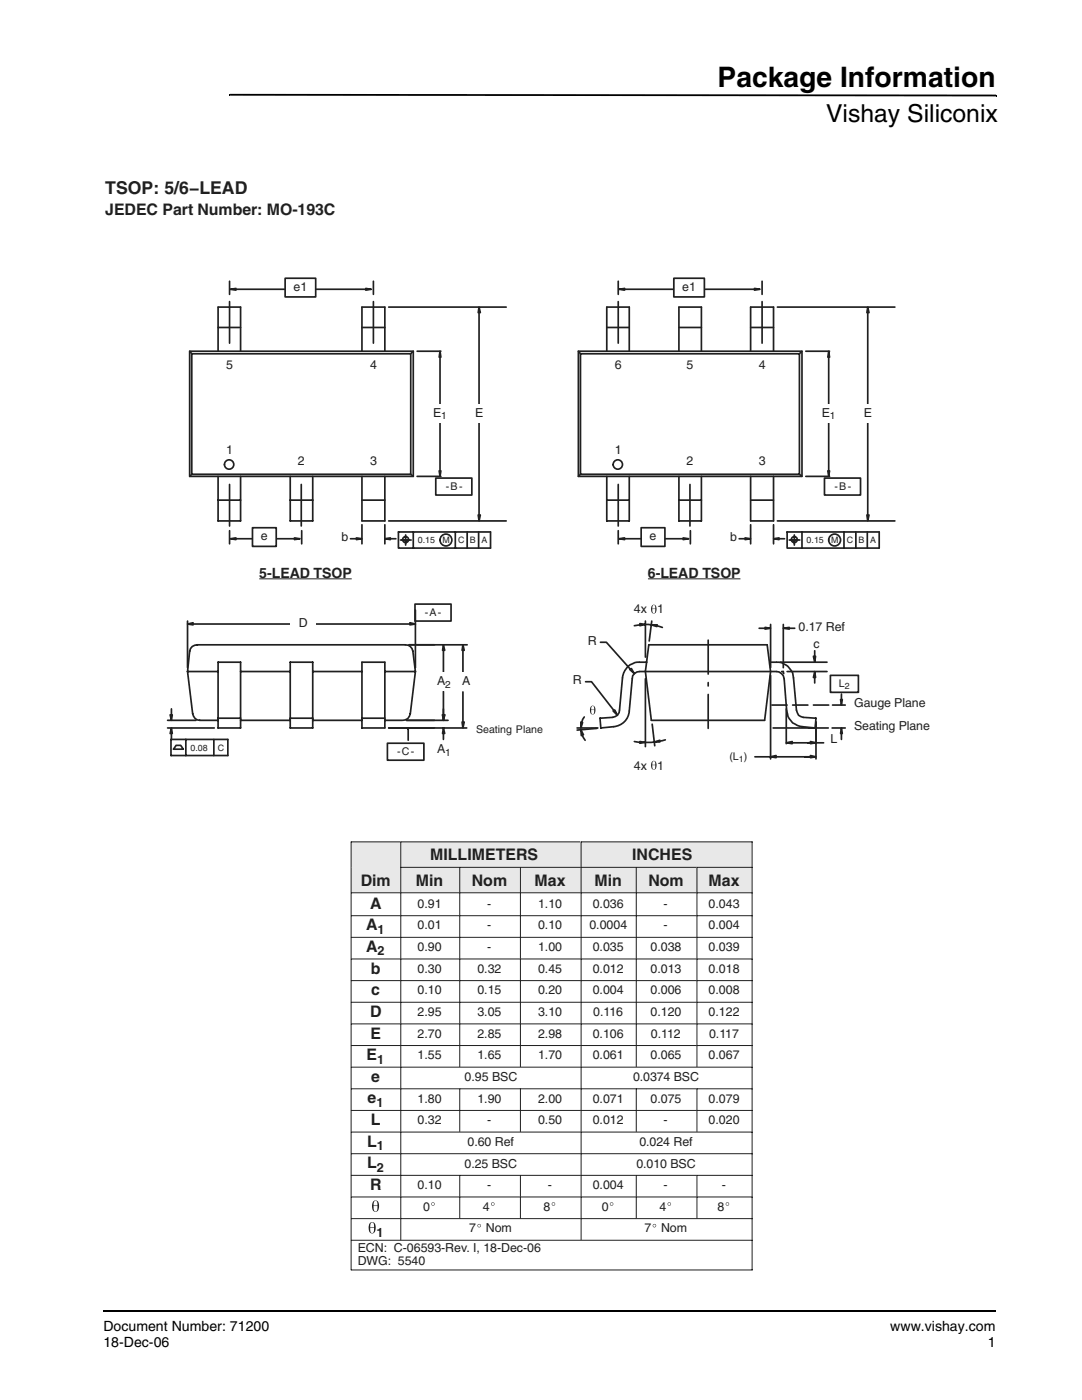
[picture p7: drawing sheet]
<svg xmlns="http://www.w3.org/2000/svg" width="216mm" height="279mm" viewBox="0 0 216 279" stroke-linecap="round" stroke-linejoin="round" font-family="sans-serif">
<path d="M45.7 18.7h.2v.4h-.2zM45.9 18.7l152.9 .2v.3l-152.9-.1zM198.8 18.9h.1v.3h-.1zM20.5 261.5h.1v.4h-.1z" fill="#000"/>
<path d="M20.6 261.7h178.2" fill="none" stroke="#000" stroke-width=".36"/>
<path d="M21 35.6h165.2v217.9h-165.2z" fill="#fff"/>
<path d="M83.2 70.1h4.8M87.8 71.3v9.7M83.2 95.1h4.8M87.8 84.2v9.8M46.6 107.5h12.3" fill="none" stroke="#231f20" stroke-width=".34"/>
<path d="M87.6 94h.4l-.2 1.1z" fill="#231f20"/>
<path d="M87.6 94h.4l-.2 1.1z" fill="none" stroke="#231f20" stroke-width=".34"/>
<path d="M87.8 70.1l.2 1.2h-.4z" fill="#231f20"/>
<path d="M77.6 61.3h23.4M87.8 70.1l.2 1.2h-.4zM95.6 62.4v19M95.6 83.7v19.1M77.6 104h23.4" fill="none" stroke="#231f20" stroke-width=".34"/>
<path d="M95.4 102.8h.4l-.2 1.2z" fill="#231f20"/>
<path d="M95.4 102.8h.4l-.2 1.2z" fill="none" stroke="#231f20" stroke-width=".34"/>
<path d="M95.6 61.3l.2 1.1h-.4z" fill="#231f20"/>
<path d="M37.8 70.1h44.7v25h-44.7zM38.3 70.6h43.7v24h-43.7zM95.6 61.3l.2 1.1h-.4zM37.4 123.9v9.4M38.5 124.5h20.5M61.3 124.5h20.5M72.2 132.2h4.6M82.9 123.9v9.4M126.2 135.5l-.6 6.4" fill="none" stroke="#231f20" stroke-width=".34"/>
<path d="M81.8 124.3l1.1 .2-1.1 .2z" fill="#231f20"/>
<path d="M81.8 124.3l1.1 .2-1.1 .2z" fill="none" stroke="#231f20" stroke-width=".34"/>
<path d="M37.4 124.5l1.1-.2v.4z" fill="#231f20"/>
<g fill="none" stroke="#231f20" stroke-width=".34">
<path d="M37.4 124.5l1.1-.2v.4zM37.4 134l1 8.4a1.44 1.44 0 0 0 1.5 1.4h3.6M37.4 134h6.1M43.5 132.2h4.5v13.1h-4.5zM48 134h9.9M57.9 132.2h4.5v13.1h-4.5zM62.4 134h9.8M72.2 132.2v13.1h4.6M80.9 128.7h-41.5a1.46 1.46 0 0 0-1.6 1.3l-.4 4M124.2 135.3l-.6 6.4M43.5 143.3h4.5M48 143.8h9.9"/>
<path d="M57.9 143.3h4.5M62.4 143.8h9.8M72.2 143.3h4.6M77.6 145.3h9.1M81.1 143.8h5.6M88.5 141.5v1.2M88.5 146.4v1.2"/>
</g>
<path d="M88.3 142.7h.4l-.2 1.1z" fill="#231f20"/>
<path d="M88.3 142.7h.4l-.2 1.1z" fill="none" stroke="#231f20" stroke-width=".34"/>
<path d="M88.5 145.3l.2 1.1h-.4z" fill="#231f20"/>
<path d="M81.6 128.7h11.6M92.4 129.8v6M92.4 138.1v6M77.6 145.3h15.5M88.5 145.3l.2 1.1h-.4z" fill="none" stroke="#231f20" stroke-width=".34"/>
<path d="M92.2 144.1h.4l-.2 1.2z" fill="#231f20"/>
<path d="M92.2 144.1h.4l-.2 1.2z" fill="none" stroke="#231f20" stroke-width=".34"/>
<path d="M92.4 128.7l.2 1.1h-.4z" fill="#231f20"/>
<path d="M81.6 128.7h5.1M88.5 129.8v4.6M88.5 138v4.7M92.4 128.7l.2 1.1h-.4zM81.1 143.8h8.3" fill="none" stroke="#231f20" stroke-width=".34"/>
<path d="M88.3 142.7h.4l-.2 1.1z" fill="#231f20"/>
<path d="M88.3 142.7h.4l-.2 1.1z" fill="none" stroke="#231f20" stroke-width=".34"/>
<path d="M88.5 128.7l.2 1.1h-.4z" fill="#231f20"/>
<g fill="none" stroke="#231f20" stroke-width=".34">
<path d="M38.3 94.6l-.5 .5M43.5 99.8h4.5M43.5 95.1v8.9h4.5v-8.9M57.9 99.8h4.5M57.9 95.1v8.9h4.5v-8.9M72.2 95.1v8.9h4.6v-8.9M72.2 99.8h4.6M82 94.6l.5 .5M76.8 132.2v13.1M76.8 134h6.1M80.9 128.7a1.46 1.46 0 0 1 1.5 1.3l.5 4M82.9 134l-1 8.4a1.44 1.44 0 0 1-1.6 1.4h-3.5"/>
<path d="M88.5 128.7l.2 1.1h-.4zM167.9 138.5v1.1M115.1 145.3h4.2M122.3 143.2l-2.6 .1 .2 2 2.5-.3M166 145.3h2.7M166.1 140.7h2.6M167.9 146.4v1.2"/>
</g>
<path d="M45.8 105v-8.3M60.1 105v-8.3" fill="none" stroke="#231f20" stroke-width=".34" stroke-dasharray="8.3 2 .8 2"/>
<path d="M167.9 145.3l.2 1.1h-.4z" fill="#231f20"/>
<path d="M167.9 145.3l.2 1.1h-.4z" fill="none" stroke="#231f20" stroke-width=".34"/>
<path d="M167.7 139.6h.4l-.2 1.1z" fill="#231f20"/>
<path d="M156.5 135.5l.5 6.4M158.3 135.3l.6 6.4M167.7 139.6h.4l-.2 1.1zM126.6 148l1.1 .2M130.1 144.5l.5 4.3M130.6 148.1l-1.8 .1M132.8 147.7l-1.1 .2" fill="none" stroke="#231f20" stroke-width=".34"/>
<path d="M127.7 148l1.1 .2-1.1 .1z" fill="#231f20"/>
<path d="M127.7 148l1.1 .2-1.1 .1z" fill="none" stroke="#231f20" stroke-width=".34"/>
<path d="M130.6 148.1l1.1-.4v.4z" fill="#231f20"/>
<path d="M128.8 135.5v13.5M130.6 148.1l1.1-.4v.4zM156.9 141.5v6.9M158.1 148.2h6.2M162.8 144.1v4.3" fill="none" stroke="#231f20" stroke-width=".34"/>
<path d="M161.7 148l1.1 .2-1.1 .2z" fill="#231f20"/>
<path d="M161.7 148l1.1 .2-1.1 .2z" fill="none" stroke="#231f20" stroke-width=".34"/>
<path d="M156.9 148.2l1.2-.2v.4z" fill="#231f20"/>
<path d="M127.7 124.7l-1.1 .2M128.8 124.6l1.2 .1M128.8 134h25l-1.2 9.8h-22.6zM129.5 128.7h23.6M130.1 123.9l-.6 4M131.1 124.9l1.1 .3M154.3 145.3h11M156.9 148.2l1.2-.2v.4zM160.3 143.2l2.5 .1-.2 2-2.5-.3" fill="none" stroke="#231f20" stroke-width=".34"/>
<path d="M141.3 127.8v17.7" fill="none" stroke="#231f20" stroke-width=".34" stroke-dasharray="6.8 1.7 .7 1.7"/>
<path d="M130 124.7h1.2l-.1 .3z" fill="#231f20"/>
<path d="M130 124.7h1.2l-.1 .3z" fill="none" stroke="#231f20" stroke-width=".34"/>
<path d="M127.7 124.5l1.1 .1-1.1 .3z" fill="#231f20"/>
<path d="M127.6 132.2h1.4M127.7 124.5l1.1 .1-1.1 .3zM128.8 123.9v7.2M129.5 128.7l-.7 5.3h-1.2M155.7 132.2h9.3M157.1 134h7.9M162.6 129.9v1.1M162.6 135.2v1.1" fill="none" stroke="#231f20" stroke-width=".34"/>
<path d="M162.6 134l.1 1.2h-.4z" fill="#231f20"/>
<path d="M162.6 134l.1 1.2h-.4z" fill="none" stroke="#231f20" stroke-width=".34"/>
<path d="M162.3 131h.4l-.1 1.2z" fill="#231f20"/>
<g fill="none" stroke="#231f20" stroke-width=".34">
<path d="M37.8 70.1l.5 .5M43.5 65.4h4.5M43.5 70.1v-8.8h4.5v8.8M72.2 65.4h4.6M72.2 70.1v-8.8h4.6v8.8M82.5 70.1l-.5 .5M127.6 134a1.45 1.45 0 0 0-1.4 1.5M127.6 132.2a3.3 3.3 0 0 0-3.4 3.1M153.1 128.7l.7 5.3a2.12 2.12 0 0 1 2.5 .9l.2 .6M153.6 132.2a4.4 4.4 0 0 1 3.3 .6 3.3 3.3 0 0 1 1.4 2.5M162.3 131h.4l-.1 1.2zM123.6 141.7a1.45 1.45 0 0 1-1.3 1.5"/>
<path d="M125.6 141.9a3.4 3.4 0 0 1-3.2 3.1M157 141.9a3.3 3.3 0 0 0 3.1 3.1M158.9 141.7a1.45 1.45 0 0 0 1.4 1.5"/>
</g>
<path d="M165.4 140.7h-11.5" fill="none" stroke="#231f20" stroke-width=".34" stroke-dasharray="3 1.1"/>
<path d="M45.8 60.2v8.3M74.5 60.2v8.3" fill="none" stroke="#231f20" stroke-width=".34" stroke-dasharray="8.3 2 .8 2"/>
<path d="M122.3 141.9l.4-.2 .5 1z" fill="#231f20"/>
<path d="M116.8 136.1h1.2l4.5 5.7M122.3 141.9l.4-.2 .5 1z" fill="none" stroke="#231f20" stroke-width=".34"/>
<path d="M125.7 133.7l.3-.3 .6 1z" fill="#231f20"/>
<g fill="none" stroke="#231f20" stroke-width=".34">
<path d="M69.9 107.5h1.2M72.2 104.7v3.8M76.8 104.7v3.8M77.9 107.5h1.1M79.5 106.2h18.4v3.2h-18.4zM79.9 107.8h2.1M80.9 106.8v2M82.5 106.2v3.2M90.8 106.2v3.2M93.2 106.2v3.2M95.5 106.2v3.2M119.8 128.2h1.2l4.8 5.4"/>
<path d="M125.7 133.7l.3-.3 .6 1z"/>
<circle cx="80.9" cy="107.7" r=".59"/>
<circle cx="89" cy="107.8" r="1.19"/>
</g>
<path d="M76.8 107.5l1.1-.2v.4z" fill="#231f20"/>
<path d="M76.8 107.5l1.1-.2v.4z" fill="none" stroke="#231f20" stroke-width=".34"/>
<path d="M71.1 107.3l1.1 .2-1.1 .2z" fill="#231f20"/>
<path d="M71.1 107.3l1.1 .2-1.1 .2zM33.4 143.8h5.7M33.4 145.3h9.4M34.2 141.5v1.2M34.2 146.4v1.2" fill="none" stroke="#231f20" stroke-width=".34"/>
<path d="M33.9 142.7h.5l-.2 1.1z" fill="#231f20"/>
<path d="M33.9 142.7h.5l-.2 1.1z" fill="none" stroke="#231f20" stroke-width=".34"/>
<path d="M34.2 145.3l.2 1.1h-.5z" fill="#231f20"/>
<g fill="none" stroke="#231f20" stroke-width=".34">
<path d="M82.9 121.7v2.2M151.5 125.4h1.2M153.8 124.6v8.7M156 134h.3l.1 .4M156.3 124.6v8.7M157.5 125.4h1.1M34.1 147.6h11.4v3.2h-11.4zM34.2 145.3l.2 1.1h-.5zM35.1 148.8h1l.5 .7h-2zM37.1 147.6v3.2M42.7 147.6v3.2"/>
<circle cx="45.7" cy="92.7" r=".93"/>
</g>
<path d="M152.7 125.2l1.1 .2-1.1 .2z" fill="#231f20"/>
<path d="M152.7 125.2l1.1 .2-1.1 .2z" fill="none" stroke="#231f20" stroke-width=".34"/>
<path d="M156.3 125.4l1.2-.2v.4z" fill="#231f20"/>
<path d="M153.8 134.8v16.7M156.3 125.4l1.2-.2v.4zM150.6 151h11.1M162.8 144.1v7.4" fill="none" stroke="#231f20" stroke-width=".34"/>
<path d="M153.8 151l1.1-.2v.4z" fill="#231f20"/>
<path d="M153.8 151l1.1-.2v.4z" fill="none" stroke="#231f20" stroke-width=".34"/>
<path d="M161.7 150.8l1.1 .2-1.1 .2z" fill="#231f20"/>
<path d="M116.2 146.7l.6 1M116.6 143.1l-.5 1.1M119.1 145.4l-4 .3M161.7 150.8l1.1 .2-1.1 .2z" fill="none" stroke="#231f20" stroke-width=".34"/>
<path d="M115.9 144.1l.3 .1-.3 1.1z" fill="#231f20"/>
<path d="M115.9 144.1l.3 .1-.3 1.1z" fill="none" stroke="#231f20" stroke-width=".34"/>
<path d="M115.9 145.6l.5 1-.4 .2z" fill="#231f20"/>
<path d="M115.9 145.6l.5 1-.4 .2z" fill="none" stroke="#231f20" stroke-width=".34"/>
<path d="M118 141.7v.5a.28 .28 0 0 0 .1 .3 .28 .28 0 0 0 .3 0l.2-.8zM118.1 140.9l-.1 .7h.6l-.1-.6zM118 140.9a.59 .59 0 0 1 .7 .1 .59 .59 0 0 1 .1 .7 .6 .6 0 0 1-.2 .8 .6 .6 0 0 1-.7-.1l-.2-.9z" fill="#231f20"/>
<path d="M77.3 148.3h7.3v3.4h-7.3zM81.3 145.3h.2v.2zM81.5 145.4l-.1-.1 .1 2.4" fill="none" stroke="#231f20" stroke-width=".34"/>
<g fill="#fff">
<path d="M85.5 134.2h6.1v3.7h-6.1z"/>
<path d="M90.4 134.2h5v3.7h-5z"/>
</g>
<path d="M82.8 120.6h7.2v3.3h-7.2z" fill="none" stroke="#231f20" stroke-width=".34"/>
<path d="M57.8 122.7h5.2v3.7h-5.2z" fill="#fff"/>
<path d="M87 95.4h7.2v3.4h-7.2z" fill="none" stroke="#231f20" stroke-width=".34"/>
<g fill="#fff">
<path d="M84.8 80.6h6v3.7h-6z"/>
<path d="M93.1 80.6h5v3.7h-5z"/>
</g>
<path d="M165.7 134.8h5.6v3.4h-5.6z" fill="none" stroke="#231f20" stroke-width=".34"/>
<g fill="#231f20">
<path d="M130.2 121.6v.5a.28 .28 0 0 0 .1 .2 .28 .28 0 0 0 .3 0l.2-.7zM130.3 120.8l-.1 .7h.6l-.1-.6zM130.2 120.8a.59 .59 0 0 1 .7 .1 .59 .59 0 0 1 .1 .6 .6 .6 0 0 1-.2 .8 .6 .6 0 0 1-.7-.1l-.2-.9z"/>
<path d="M130.2 152.7v.5a.28 .28 0 0 0 .1 .3 .28 .28 0 0 0 .3 0l.2-.8zM130.3 151.9l-.1 .7h.6l-.1-.5zM130.2 151.9a.59 .59 0 0 1 .7 .1 .59 .59 0 0 1 .1 .7 .6 .6 0 0 1-.2 .8 .6 .6 0 0 1-.7-.1l-.2-.9z"/>
</g>
<path d="M50.4 105.3h4.7v3.7h-4.7z" fill="#fff"/>
<path d="M50.4 105.3h4.7v3.7h-4.7zM60.2 105.9v2.6" fill="none" stroke="#231f20" stroke-width=".34"/>
<path d="M46 107.5l1.1-.2v.4z" fill="#231f20"/>
<path d="M46 107.5l1.1-.2v.4z" fill="none" stroke="#231f20" stroke-width=".34"/>
<path d="M58.8 107.3l1.1 .2-1.1 .2z" fill="#231f20"/>
<path d="M46.6 57.7h26.7M45.8 105.9v2.6M58.8 107.3l1.1 .2-1.1 .2z" fill="none" stroke="#231f20" stroke-width=".34"/>
<path d="M56.9 55.5h6.1v3.8h-6.1z" fill="#fff"/>
<path d="M56.9 55.5h6.1v3.8h-6.1zM74.5 56.1v2.6" fill="none" stroke="#231f20" stroke-width=".34"/>
<path d="M46 57.7l1.1-.1v.3z" fill="#231f20"/>
<path d="M46 57.7l1.1-.1v.3z" fill="none" stroke="#231f20" stroke-width=".34"/>
<path d="M73 57.6l1.1 .1-1.1 .2z" fill="#231f20"/>
<path d="M45.8 56.1v2.6M73 57.6l1.1 .1-1.1 .2zM160.8 70.1h4.7M165.4 71.3v9.7M160.8 95.1h4.7M165.4 84.2v9.8M124.1 107.5h12.4" fill="none" stroke="#231f20" stroke-width=".34"/>
<path d="M165.2 94h.3l-.1 1.1z" fill="#231f20"/>
<path d="M165.2 94h.3l-.1 1.1z" fill="none" stroke="#231f20" stroke-width=".34"/>
<path d="M165.4 70.1l.1 1.2h-.3z" fill="#231f20"/>
<path d="M155.1 61.3h23.5M165.4 70.1l.1 1.2h-.3zM173.1 62.4v19M173.1 83.7v19.1M155.1 104h23.5" fill="none" stroke="#231f20" stroke-width=".34"/>
<path d="M173 102.8h.4l-.3 1.2z" fill="#231f20"/>
<path d="M173 102.8h.4l-.3 1.2z" fill="none" stroke="#231f20" stroke-width=".34"/>
<path d="M173.1 61.3l.3 1.1h-.4z" fill="#231f20"/>
<g fill="none" stroke="#231f20" stroke-width=".34">
<path d="M115.4 70.1h44.6v25h-44.6zM115.4 70.1l.4 .5M115.8 70.6h43.7v24h-43.7zM121.1 70.1v-8.8h4.5v8.8M121.1 65.4h4.5M135.5 70.1v-8.8h4.5v8.8M135.5 65.4h4.5M149.8 70.1v-8.8h4.6v8.8M149.8 65.4h4.6M160 70.1l-.5 .5M173.1 61.3l.3 1.1h-.4zM115.8 94.6l-.4 .5"/>
<path d="M121.1 99.8h4.5M121.1 95.1v8.9h4.5v-8.9M135.5 99.8h4.5M135.5 95.1v8.9h4.5v-8.9M149.8 99.8h4.6M149.8 95.1v8.9h4.6v-8.9M159.5 94.6l.5 .5M147.5 107.5h1.2M149.8 104.7v3.8M154.4 104.7v3.8M155.5 107.5h1.1M157.1 106.2h18.3v3.2h-18.3z"/>
<path d="M157.5 107.8h2.1M158.5 106.8v2M160 106.2v3.2M168.4 106.2v3.2M170.8 106.2v3.2M173.1 106.2v3.2"/>
<circle cx="158.5" cy="107.7" r=".59"/>
<circle cx="166.5" cy="107.8" r="1.19"/>
</g>
<path d="M123.4 60.2v8.3M152.1 60.2v8.3M123.4 105v-8.3M137.7 105v-8.3" fill="none" stroke="#231f20" stroke-width=".34" stroke-dasharray="8.3 2 .8 2"/>
<path d="M154.4 107.5l1.1-.2v.4z" fill="#231f20"/>
<path d="M154.4 107.5l1.1-.2v.4z" fill="none" stroke="#231f20" stroke-width=".34"/>
<path d="M148.7 107.3l1.1 .2-1.1 .2z" fill="#231f20"/>
<g fill="none" stroke="#231f20" stroke-width=".34">
<path d="M164.5 95.4h7.2v3.4h-7.2zM148.7 107.3l1.1 .2-1.1 .2z"/>
<circle cx="123.3" cy="92.7" r=".93"/>
</g>
<g fill="#fff">
<path d="M162.3 80.6h6.1v3.7h-6.1z"/>
<path d="M170.7 80.6h5v3.7h-5z"/>
<path d="M127.9 105.3h4.8v3.7h-4.8z"/>
</g>
<path d="M127.9 105.3h4.8v3.7h-4.8zM137.8 105.9v2.6" fill="none" stroke="#231f20" stroke-width=".34"/>
<path d="M123.5 107.5l1.1-.2v.4z" fill="#231f20"/>
<path d="M123.5 107.5l1.1-.2v.4z" fill="none" stroke="#231f20" stroke-width=".34"/>
<path d="M136.3 107.3l1.1 .2-1.1 .2z" fill="#231f20"/>
<path d="M124.1 57.7h26.8M123.4 105.9v2.6M136.3 107.3l1.1 .2-1.1 .2z" fill="none" stroke="#231f20" stroke-width=".34"/>
<path d="M134.5 55.5h6v3.8h-6z" fill="#fff"/>
<path d="M134.5 55.5h6v3.8h-6zM152.1 56.1v2.6" fill="none" stroke="#231f20" stroke-width=".34"/>
<path d="M123.5 57.7l1.1-.1v.3z" fill="#231f20"/>
<path d="M123.5 57.7l1.1-.1v.3z" fill="none" stroke="#231f20" stroke-width=".34"/>
<path d="M150.5 57.6l1.1 .1-1.1 .2z" fill="#231f20"/>
<path d="M123.4 56.1v2.6M150.5 57.6l1.1 .1-1.1 .2z" fill="none" stroke="#231f20" stroke-width=".34"/>
<path d="M51.7 115.5h18.5M129.3 115.5h18.4" fill="none" stroke="#231f20" stroke-width=".2"/>
<path d="M70 168h9.9v5.1h-9.9z" fill="#e7e8e9"/>
<path d="M70 168h9.9M70.1 168v5.1" fill="none" stroke="#231f20" stroke-width=".2"/>
<path d="M79.9 168h36v5.1h-36z" fill="#e7e8e9"/>
<path d="M79.9 168h36M80 168v5.1" fill="none" stroke="#231f20" stroke-width=".2"/>
<path d="M115.9 168h34.1v5.1h-34.1z" fill="#e7e8e9"/>
<path d="M115.9 168h34.3M116 168v5.1M150.1 168v5.1" fill="none" stroke="#231f20" stroke-width=".2"/>
<path d="M70 173.1h9.9v5h-9.9z" fill="#e7e8e9"/>
<path d="M70.1 173.1v5" fill="none" stroke="#231f20" stroke-width=".2"/>
<path d="M79.9 173.1h11.8v5h-11.8z" fill="#e7e8e9"/>
<path d="M79.9 173.1h11.8M80 173.1v5" fill="none" stroke="#231f20" stroke-width=".2"/>
<path d="M91.7 173.1h12.1v5h-12.1z" fill="#e7e8e9"/>
<path d="M91.7 173.1h12.1M91.7 173.1v5" fill="none" stroke="#231f20" stroke-width=".2"/>
<path d="M103.8 173.1h12.1v5h-12.1z" fill="#e7e8e9"/>
<path d="M103.8 173.1h12.1M103.8 173.1v5" fill="none" stroke="#231f20" stroke-width=".2"/>
<path d="M115.9 173.1h11.1v5h-11.1z" fill="#e7e8e9"/>
<path d="M115.9 173.1h11M116 173.1v5" fill="none" stroke="#231f20" stroke-width=".2"/>
<path d="M126.9 173.1h12.1v5h-12.1z" fill="#e7e8e9"/>
<path d="M126.9 173.1h12.1M127 173.1v5" fill="none" stroke="#231f20" stroke-width=".2"/>
<path d="M139 173.1h11v5h-11z" fill="#e7e8e9"/>
<g fill="none" stroke="#231f20" stroke-width=".2">
<path d="M70 178.2h80.2M70.1 178.1v60.7M80 178.1v60.7M91.7 178.1v34.8M103.8 178.1v34.8M116 178.1v60.7M127 178.1v34.8M139 173.1h11.2M139.1 173.1v39.8M150.1 173.1v65.7M70 182.7h80.2M70 187.1h80.2"/>
<path d="M70 191.4h80.2M70 195.7h80.2M70 200h80.2M70 204.3h80.2M70 208.7h80.2M70 213h80.2M70 217.3h80.2M91.7 217.3v8.6M103.8 217.3v8.6M127 217.3v8.6M139.1 217.3v8.6M70 221.6h80.2"/>
<path d="M70 225.9h80.2M70 230.2h80.2M70 234.6h80.2M91.7 234.5v4.3M103.8 234.5v4.3M127 234.5v4.3M139.1 234.5v4.3"/>
</g>
<path d="M74.5 240.7l.1 .4a.48 .48 0 0 0 .5 .6l.2-1zM74.8 239.7l-.3 .9h.8v-.6a.34 .34 0 0 0-.5-.3zM74.6 239.7a.76 .76 0 0 1 .9 .1 .76 .76 0 0 1 .1 .9v.3a.69 .69 0 0 1-.6 .8 .69 .69 0 0 1-.7-.8v-.9z" fill="#231f20"/>
<path d="M70 238.9h9.9M70.1 238.8v4.4" fill="none" stroke="#231f20" stroke-width=".2"/>
<path d="M86.1 240.3a.25 .25 0 0 0 .5 0 .25 .25 0 0 0-.5 0zM86 240.3a.35 .35 0 0 1 .7 0 .35 .35 0 0 1-.7 0z" fill="#231f20"/>
<path d="M79.9 238.9h11.8M80 238.8v4.4" fill="none" stroke="#231f20" stroke-width=".2"/>
<path d="M98.1 240.3a.25 .25 0 0 0 .5 0 .25 .25 0 0 0-.5 0zM98 240.3a.35 .35 0 0 1 .7 0 .35 .35 0 0 1-.7 0z" fill="#231f20"/>
<path d="M91.7 238.9h12.1M91.7 238.8v4.4" fill="none" stroke="#231f20" stroke-width=".2"/>
<path d="M110.2 240.3a.25 .25 0 0 0 .5 0 .25 .25 0 0 0-.5 0zM110.1 240.3a.35 .35 0 0 1 .7 0 .35 .35 0 0 1-.7 0z" fill="#231f20"/>
<path d="M103.8 238.9h12.1M103.8 238.8v4.4" fill="none" stroke="#231f20" stroke-width=".2"/>
<path d="M121.8 240.3a.25 .25 0 0 0 .5 0 .25 .25 0 0 0-.5 0zM121.7 240.3a.35 .35 0 0 1 .7 0 .35 .35 0 0 1-.7 0z" fill="#231f20"/>
<path d="M115.9 238.9h11M116 238.8v4.4" fill="none" stroke="#231f20" stroke-width=".2"/>
<path d="M133.3 240.3a.25 .25 0 0 0 .5 0 .25 .25 0 0 0-.5 0zM133.2 240.3a.35 .35 0 0 1 .7 0 .35 .35 0 0 1-.7 0z" fill="#231f20"/>
<path d="M126.9 238.9h12.1M127 238.8v4.4" fill="none" stroke="#231f20" stroke-width=".2"/>
<path d="M144.9 240.3a.25 .25 0 0 0 .5 0 .25 .25 0 0 0-.5 0zM144.8 240.3a.35 .35 0 0 1 .7 0 .35 .35 0 0 1-.7 0z" fill="#231f20"/>
<path d="M139 238.9h11.2M139.1 238.8v4.4M150.1 238.8v4.4" fill="none" stroke="#231f20" stroke-width=".2"/>
<path d="M73.9 245v.4a.48 .48 0 0 0 .5 .6l.2-1zM74.1 244l-.2 .9h.7v-.6a.34 .34 0 0 0-.5-.3zM73.9 244a.76 .76 0 0 1 .9 .1 .76 .76 0 0 1 .2 .9l-.1 .3a.69 .69 0 0 1-.6 .9 .69 .69 0 0 1-.7-.8v-1z" fill="#231f20"/>
<path d="M70 243.2h9.9M70.1 243.2v4.3" fill="none" stroke="#231f20" stroke-width=".2"/>
<path d="M95.4 244.6a.25 .25 0 0 0 .5 0 .25 .25 0 0 0-.5 0zM95.3 244.6a.35 .35 0 0 1 .7 0 .35 .35 0 0 1-.7 0z" fill="#231f20"/>
<path d="M79.9 243.2h36M80 243.2v4.3" fill="none" stroke="#231f20" stroke-width=".2"/>
<path d="M130.3 244.6a.25 .25 0 0 0 .5 0 .25 .25 0 0 0-.5 0zM130.2 244.6a.35 .35 0 0 1 .7 0 .35 .35 0 0 1-.7 0z" fill="#231f20"/>
<path d="M70 247.5h80.2M70 253.4h80.2M70.1 247.5v6M115.9 243.2h34.3M116 243.2v4.3M150.1 243.2v10.3" fill="none" stroke="#231f20" stroke-width=".2"/>
<text font-size="5.6" x="143.2" y="17.4">Package Information</text>
<text font-size="4.9" x="164.8" y="24.4">Vishay Siliconix</text>
<text font-size="3.5" fill="#231f20" x="21" y="38.7">TSOP: 5/6−LEAD</text>
<g font-size="3.2" fill="#231f20">
<text x="21" y="43">JEDEC Part Number: MO-193C</text>
<text x="85.9" y="171.7">MILLIMETERS</text>
<text x="126.2" y="171.7">INCHES</text>
<text x="72" y="176.8">Dim</text>
<text x="83" y="176.8">Min</text>
<text x="94.2" y="176.8">Nom</text>
<text x="106.7" y="176.8">Max</text>
<text x="118.6" y="176.8">Min</text>
<text x="129.4" y="176.8">Nom</text>
<text x="141.4" y="176.8">Max</text>
<text x="73.1" y="185.7">A</text>
<text x="73.8" y="181.4">A</text>
<text x="73.1" y="190">A</text>
<text x="74" y="194.3">b</text>
<text x="73.8" y="202.9">D</text>
<text x="74.1" y="198.6">c</text>
<text x="73.9" y="207.3">E</text>
<text x="73.2" y="211.6">E</text>
<text x="74.1" y="215.9">e</text>
<text x="73.3" y="220.2">e</text>
<text x="74" y="224.5">L</text>
<text x="73.2" y="228.9">L</text>
<text x="73.2" y="233.2">L</text>
<text x="73.8" y="237.5">R</text>
</g>
<g font-size="2.8" fill="#231f20">
<text x="51.7" y="115.3">5-LEAD TSOP</text>
<text x="129.3" y="115.3">6-LEAD TSOP</text>
</g>
<g font-size="2.8">
<text x="20.6" y="265.6">Document Number: 71200</text>
<text x="20.6" y="268.8">18-Dec-06</text>
<text x="177.7" y="265.6">www.vishay.com</text>
<text x="197.1" y="268.8">1</text>
</g>
<g font-size="2.5" fill="#231f20">
<text x="58.6" y="58.1">e1</text>
<text x="136.1" y="58.1">e1</text>
<text x="45.1" y="73.7">5</text>
<text x="73.8" y="73.7">4</text>
<text x="122.7" y="73.7">6</text>
<text x="137" y="73.7">5</text>
<text x="151.4" y="73.7">4</text>
<text x="86.4" y="83.1">E</text>
<text x="94.8" y="83.1">E</text>
<text x="164" y="83.1">E</text>
<text x="172.4" y="83.1">E</text>
<text x="45.1" y="90.7">1</text>
<text x="59.4" y="92.8">2</text>
<text x="73.8" y="92.8">3</text>
<text x="122.7" y="90.7">1</text>
<text x="137" y="92.8">2</text>
<text x="151.4" y="92.8">3</text>
<text x="52.1" y="107.9">e</text>
<text x="129.6" y="107.9">e</text>
<text x="68.2" y="108">b</text>
<text x="145.7" y="108">b</text>
<text x="59.6" y="125.2">D</text>
<text x="126.5" y="122.4">4x</text>
<text x="131.2" y="122.4">1</text>
<text x="159.3" y="125.9">0.17 Ref</text>
<text x="117.3" y="128.7">R</text>
<text x="162.3" y="129.3">c</text>
<text x="87.2" y="136.7">A</text>
<text x="92.2" y="136.7">A</text>
<text x="114.3" y="136.6">R</text>
<text x="170.4" y="141.1">Gauge Plane</text>
<text x="165.7" y="148.2">L</text>
<text x="170.4" y="145.7">Seating Plane</text>
<text x="87.2" y="150.3">A</text>
<text x="126.5" y="153.6">4x</text>
<text x="131.2" y="153.6">1</text>
<text x="83.3" y="181.2">0.91</text>
<text x="83.3" y="185.5">0.01</text>
<text x="97.2" y="181.2">-</text>
<text x="97.2" y="185.5">-</text>
<text x="107.4" y="181.2">1.10</text>
<text x="107.4" y="185.5">0.10</text>
<text x="117.6" y="185.5">0.0004</text>
<text x="118.3" y="181.2">0.036</text>
<text x="132.4" y="181.2">-</text>
<text x="132.4" y="185.5">-</text>
<text x="141.4" y="181.2">0.043</text>
<text x="141.4" y="185.5">0.004</text>
<text x="75.4" y="186.3">1</text>
<text x="75.4" y="190.7">2</text>
<text x="83.3" y="189.8">0.90</text>
<text x="97.2" y="189.8">-</text>
<text x="107.4" y="189.8">1.00</text>
<text x="118.3" y="189.8">0.035</text>
<text x="129.8" y="189.8">0.038</text>
<text x="141.4" y="189.8">0.039</text>
<text x="83.3" y="194.1">0.30</text>
<text x="95.3" y="194.1">0.32</text>
<text x="107.4" y="194.1">0.45</text>
<text x="118.3" y="194.1">0.012</text>
<text x="129.8" y="194.1">0.013</text>
<text x="141.4" y="194.1">0.018</text>
<text x="83.3" y="198.5">0.10</text>
<text x="83.3" y="202.8">2.95</text>
<text x="95.3" y="198.5">0.15</text>
<text x="95.3" y="202.8">3.05</text>
<text x="107.4" y="198.5">0.20</text>
<text x="107.4" y="202.8">3.10</text>
<text x="118.3" y="198.5">0.004</text>
<text x="118.4" y="202.8">0.116</text>
<text x="129.8" y="198.5">0.006</text>
<text x="129.8" y="202.8">0.120</text>
<text x="141.4" y="198.5">0.008</text>
<text x="141.4" y="202.8">0.122</text>
<text x="83.3" y="207.1">2.70</text>
<text x="95.3" y="207.1">2.85</text>
<text x="107.4" y="207.1">2.98</text>
<text x="118.3" y="207.1">0.106</text>
<text x="129.9" y="207.1">0.112</text>
<text x="141.5" y="207.1">0.117</text>
<text x="75.3" y="212.3">1</text>
<text x="83.3" y="211.4">1.55</text>
<text x="92.7" y="215.7">0.95 BSC</text>
<text x="95.3" y="211.4">1.65</text>
<text x="107.4" y="211.4">1.70</text>
<text x="118.3" y="211.4">0.061</text>
<text x="126.3" y="215.7">0.0374 BSC</text>
<text x="129.8" y="211.4">0.065</text>
<text x="141.4" y="211.4">0.067</text>
<text x="75.1" y="220.9">1</text>
<text x="83.3" y="220">1.80</text>
<text x="95.3" y="220">1.90</text>
<text x="107.4" y="220">2.00</text>
<text x="118.3" y="220">0.071</text>
<text x="129.8" y="220">0.075</text>
<text x="141.4" y="220">0.079</text>
<text x="83.3" y="224.4">0.32</text>
<text x="97.2" y="224.4">-</text>
<text x="107.4" y="224.4">0.50</text>
<text x="118.3" y="224.4">0.012</text>
<text x="132.4" y="224.4">-</text>
<text x="141.4" y="224.4">0.020</text>
<text x="75.2" y="229.5">1</text>
<text x="75.2" y="233.8">2</text>
<text x="92.7" y="233">0.25 BSC</text>
<text x="93.3" y="228.7">0.60 Ref</text>
<text x="127" y="233">0.010 BSC</text>
<text x="127.6" y="228.7">0.024 Ref</text>
<text x="83.3" y="237.3">0.10</text>
<text x="97.2" y="237.3">-</text>
<text x="109.3" y="237.3">-</text>
<text x="118.3" y="237.3">0.004</text>
<text x="132.4" y="237.3">-</text>
<text x="144" y="237.3">-</text>
<text x="84.4" y="241.6">0</text>
<text x="93.6" y="246">7</text>
<text x="96.4" y="241.6">4</text>
<text x="96.9" y="246">Nom</text>
<text x="108.5" y="241.6">8</text>
<text x="120.1" y="241.6">0</text>
<text x="128.6" y="246">7</text>
<text x="131.6" y="241.6">4</text>
<text x="131.9" y="246">Nom</text>
<text x="143.2" y="241.6">8</text>
<text x="71.4" y="249.9">ECN: C-06593-Rev. I, 18-Dec-06</text>
<text x="75.1" y="246.8">1</text>
<text x="71.4" y="252.4">DWG: 5540</text>
</g>
<g font-size="2.1" fill="#231f20">
<text x="89" y="97.7">-B-</text>
<text x="166.5" y="97.7">-B-</text>
<text x="84.8" y="122.8">-A-</text>
<text x="167.4" y="137.1">L</text>
<text x="95" y="146.2">Seating Plane</text>
<text x="79.2" y="150.6">-C-</text>
<text x="145.5" y="151.6">(L )</text>
</g>
<g font-size="2" fill="#231f20">
<text x="88.1" y="83.6">1</text>
<text x="165.6" y="83.6">1</text>
<text x="88.8" y="137.2">2</text>
<text x="88.8" y="150.8">1</text>
</g>
<g font-size="1.8" fill="#231f20">
<text x="83.4" y="108.5">0.15</text>
<text x="88.3" y="108.3">M</text>
<text x="91.4" y="108.5">C</text>
<text x="93.7" y="108.5">B</text>
<text x="96.1" y="108.5">A</text>
<text x="161" y="108.5">0.15</text>
<text x="165.9" y="108.3">M</text>
<text x="169" y="108.5">C</text>
<text x="171.3" y="108.5">B</text>
<text x="173.7" y="108.5">A</text>
<text x="168.6" y="137.5">2</text>
<text x="38" y="149.9">0.08</text>
<text x="43.4" y="149.9">C</text>
<text x="147.4" y="152.1">1</text>
</g>
</svg>
